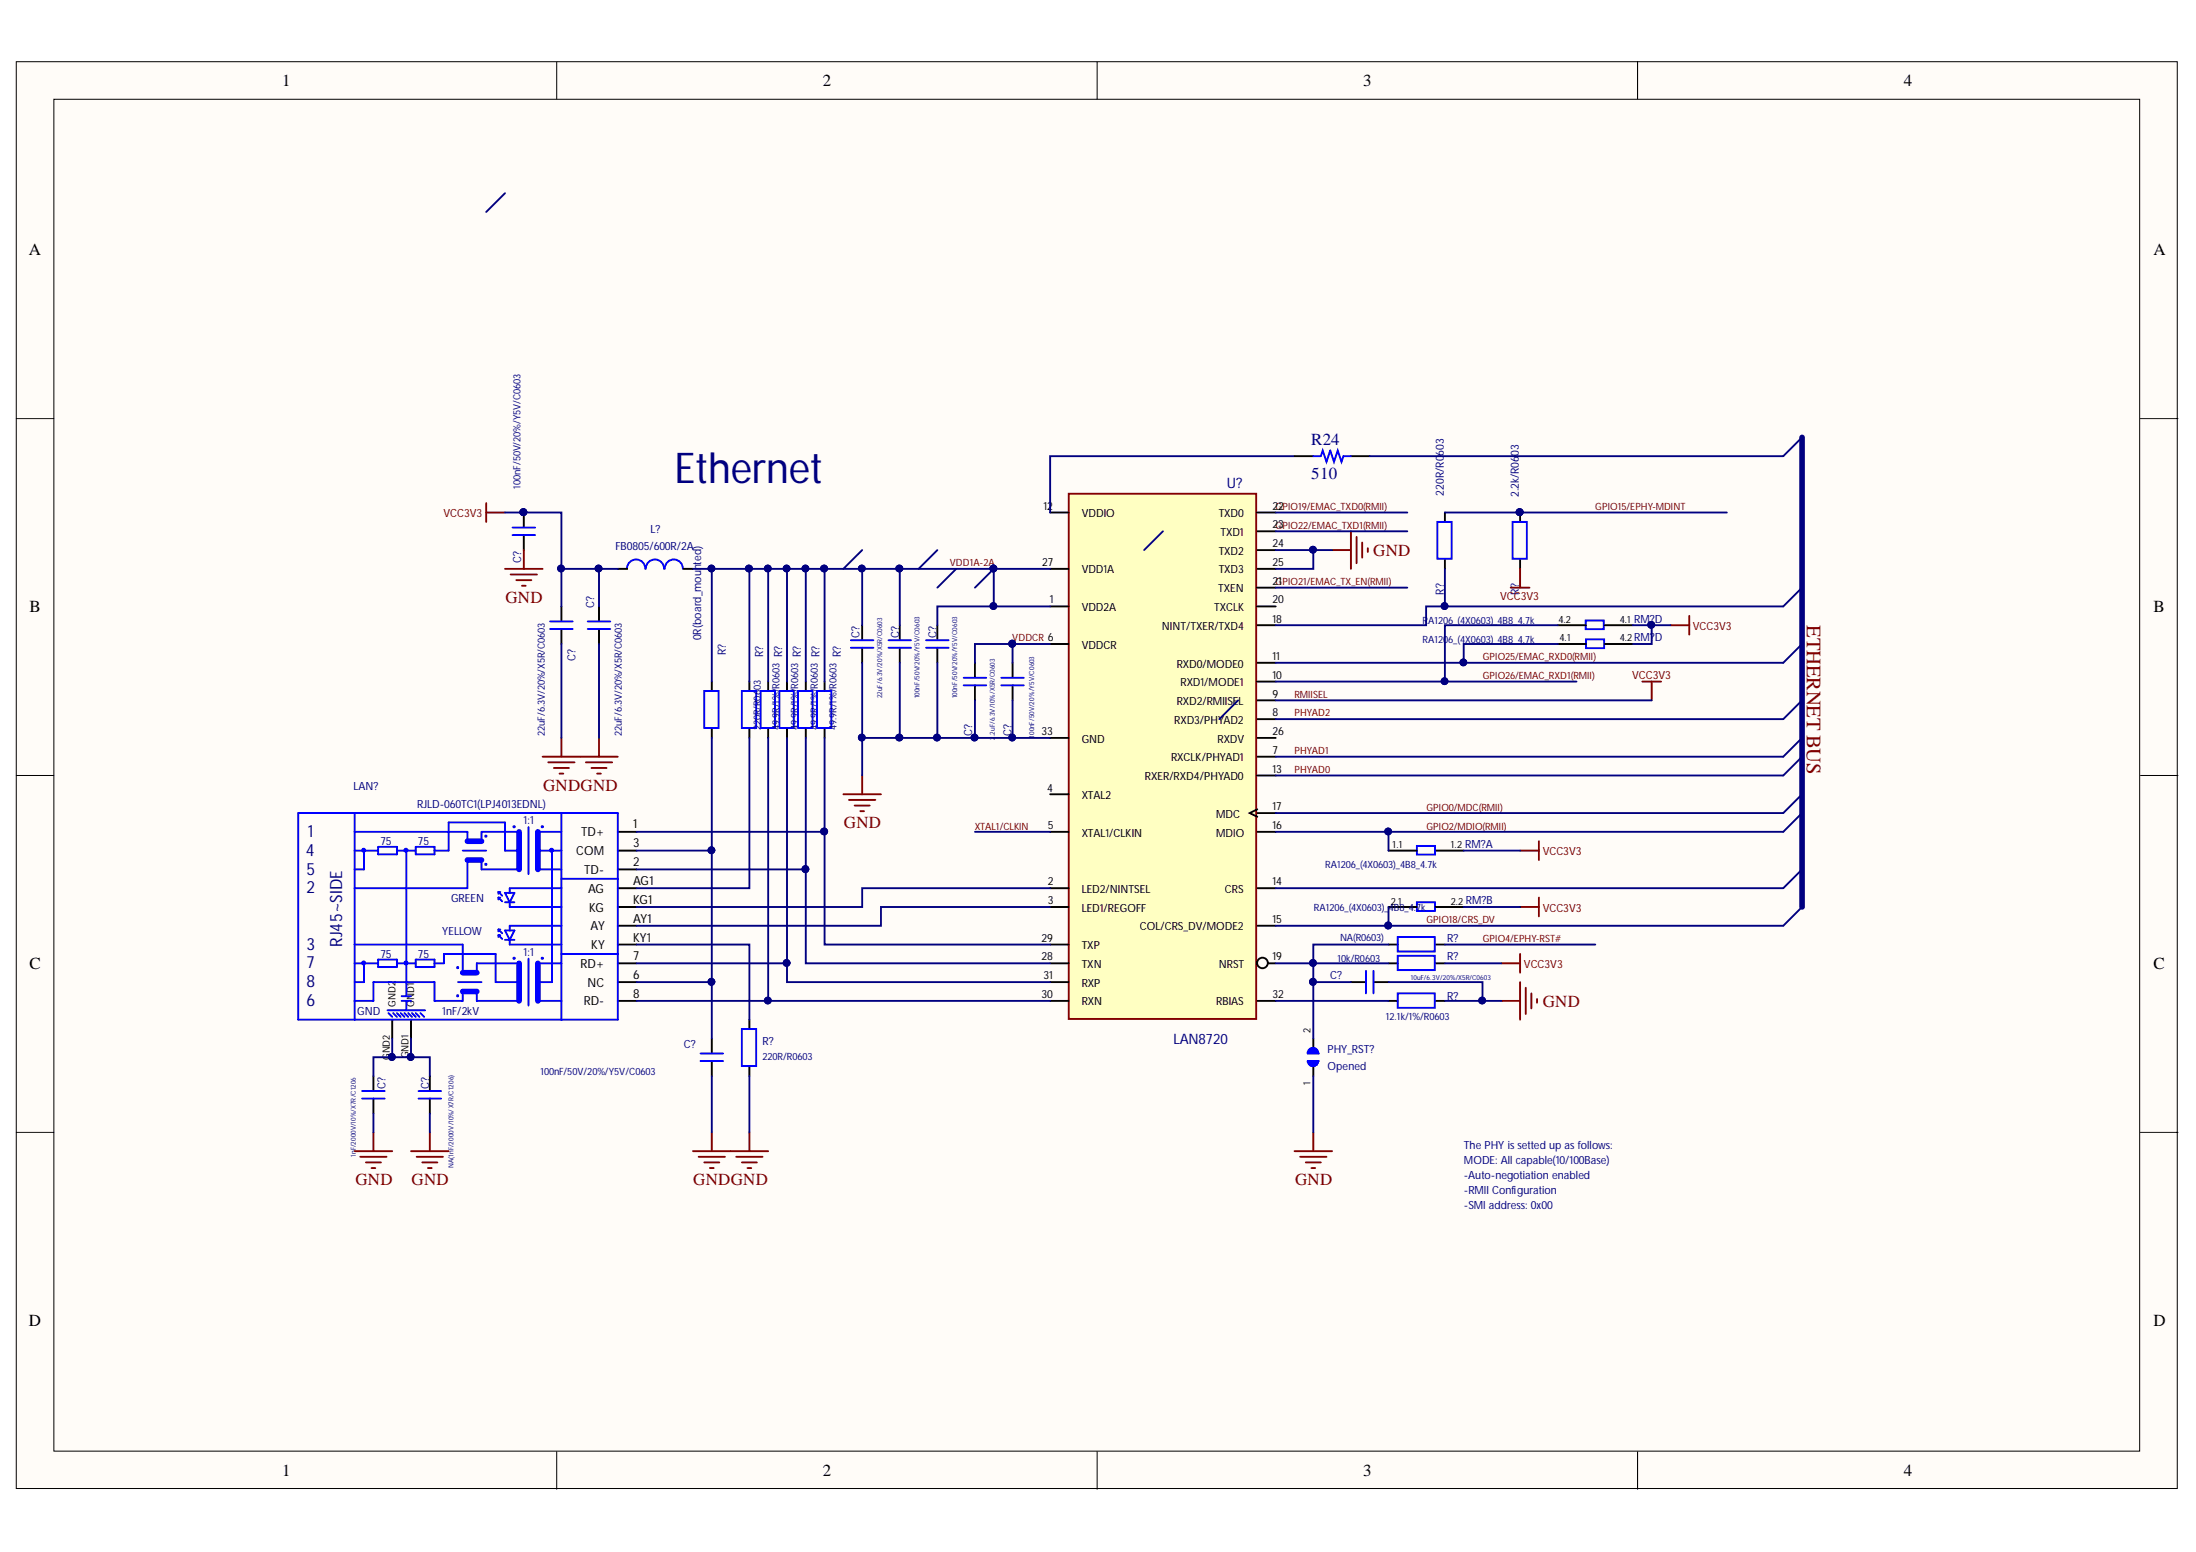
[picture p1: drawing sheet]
<svg xmlns="http://www.w3.org/2000/svg" width="297mm" height="210mm" viewBox="0 0 297 210" stroke-linecap="round" stroke-linejoin="round" font-family="sans-serif">
<g fill="#fffcf8" stroke="#000" stroke-width=".14">
<path d="M2.2 8.3h292.3v193h-292.3z"/>
<path d="M7.3 13.4h282.1v182.9h-282.1z"/>
</g>
<path d="M75.3 8.3v5.1M148.4 8.3v5.1M221.5 8.3v5.1M2.2 56.6h5.1M289.5 56.6h5.1M2.2 104.9h5.1M289.5 104.9h5.1M2.2 153.2h5.1M289.5 153.2h5.1M75.3 196.3v5.1M148.4 196.3v5.1M221.5 196.3v5.1" fill="none" stroke="#000" stroke-width=".14"/>
<path d="M205.6 115h2.6M208.2 113.8v2.5" fill="none" stroke="#800000" stroke-width=".25"/>
<g fill="none" stroke="#000" stroke-width=".25">
<path d="M70.9 72.4v2M83.6 76.9h1.2M92.5 76.9h1.2M75.9 82v1.9M75.9 85.1v2M81 82v1.9M81 85.1v2M96.3 92.2v1.3M96.3 98.5v1.3M101.4 92.2v1.3M101.4 98.5v1.3M103.9 92.2v1.3"/>
<path d="M103.9 98.5v1.3M106.4 92.2v1.3M106.4 98.5v1.3M109 92.2v1.3M109 98.5v1.3M111.5 92.2v1.3M111.5 98.5v1.3M116.6 84.6v1.9M116.6 87.6v2M121.7 84.6v1.9M121.7 87.6v2M126.8 84.6v1.9"/>
<path d="M126.8 87.6v2M131.9 89.6v1.9M131.9 92.7v2M137 89.6v1.9M137 92.7v2M210.7 84.6h3.8M210.7 87.1h3.8M217.1 84.6h3.8M217.1 87.1h3.8M83.6 115h2.5M83.6 112.5h2.5M83.6 117.6h2.5"/>
<path d="M187.8 115h3.8M194.2 115h3.8M53.1 137.9v2.5M55.6 137.9v2.5M83.6 127.7h2.5M83.6 130.3h2.5M83.6 135.4h2.5M83.6 132.8h2.5M83.6 122.7h2.5M83.6 120.1h2.5M83.6 125.2h2.5M101.4 137.9v1.3"/>
<path d="M182.7 132.8h2.1M185.9 132.8h1.9M187.8 127.7h1.3M187.8 130.3h1.3M187.8 135.4h1.3M187.8 122.7h3.8M194.2 127.7h1.2M194.2 130.3h1.2M194.2 135.4h1.2M194.2 122.7h3.8M50.5 145.5v1.9M50.5 148.6v2"/>
<path d="M58.1 145.5v1.9M58.1 148.6v2M96.3 140.4v2M96.3 143.5v2M101.4 144.3v1.2M177.6 140.4v1.3"/>
</g>
<g fill="none" stroke="#00f" stroke-width=".25">
<path d="M69.3 71.3h3.1M69.3 72.4h3.1M87.3 76.9a1.23 1.23 0 0 0-1.3-1.2 1.23 1.23 0 0 0-1.2 1.2M89.8 76.9a1.23 1.23 0 0 0-1.2-1.2 1.23 1.23 0 0 0-1.2 1.2M92.4 76.9a1.22 1.22 0 0 0-1.3-1.2 1.22 1.22 0 0 0-1.2 1.2M74.4 84.1h3.1M74.4 85.1h3.1M79.5 84.1h3M79.5 85.1h3M95.3 93.5h1.9v5h-1.9zM100.3 93.5h2v5h-2zM102.9 93.5h1.9v5h-1.9z"/>
<path d="M105.4 93.5h2v5h-2zM107.9 93.5h2v5h-2zM110.5 93.5h2v5h-2zM115.1 86.6h3M115.1 87.6h3M120.2 86.6h3M120.2 87.6h3M125.3 86.6h3M125.3 87.6h3M130.4 91.7h3M130.4 92.7h3M135.4 91.7h3.1"/>
<path d="M135.4 92.7h3.1M214.5 83.9h2.4v1.2h-2.4zM214.5 86.5h2.5v1.2h-2.5zM40.3 110h43.3v27.9h-43.3zM48 115h3.1M48 110v27.9M48 112.5h15.2v1.3M49.2 115v2.6h-1.2M51.1 114.5h2.6v1.1h-2.6zM53.7 115h2.5M55 115v19.7M56.2 114.5h2.6v1.1h-2.6z"/>
<path d="M58.8 115h1.9v-3.8h7.6v3.8h1.9M62.6 115h3.2M63.2 116.3v3.8h-15.2M65.1 116.3v1.3h5.1M70.2 112.5h-5.1v1.3M71.5 111.9v6.3M72.8 115h3.1M72.8 117.6h3.1M72.8 112.5h3.1M74.7 115v17.8h-1.9M75.9 110v27.9M75.9 118.9h7.7"/>
<path d="M191.7 114.4h2.4v1.2h-2.4zM48 130.3h3.1M48 127.7h14.6v3.9M49.2 130.3v2.5h-1.2M51.1 129.8h2.6v1h-2.6zM52.4 136.6h5.1M52.5 137l.6 .5M53.2 137l.5 .5M53.7 137l.5 .5M53.7 130.3h2.5M54.2 137l.5 .5M54.3 134.7h1.3"/>
<path d="M54.3 135.4h1.3M54.7 137l.5 .5M55 135.4v1.2M55.2 137l.5 .5M55.7 137l.5 .5M56.2 129.8h2.6v1h-2.6zM56.2 137l.5 .5M56.9 137l.5 .5M58.8 130.3h1.2v-1.3h7v3.8h3.2M62 132.8h3.1M62.6 134.1v1.3h-3.8v-2.6h-8.3v2.6h-2.5M64.5 134.1v1.3h5.7"/>
<path d="M67.4 120.6v.3M67.4 121.4v.2M67.4 125.7v.3M67.4 126.5v.2M67.4 125.7h.3M67.4 121.4h.3M67.4 120.6h.3M67.4 126.5l.5 .5M67.4 125.7l.5 .5M67.4 120.6l.5 .5M67.4 126.5h.3M67.4 121.4l.5 .5"/>
<path d="M68.3 127.1h1.3M68.3 125.8h1.3l-.7 1.3zM68.3 122h1.3M68.3 120.8h1.3l-.7 1.2zM68.9 127.1v.6h7M68.9 122v.7h7M70.2 130.3h-5.7v1.3M71.5 129.7v6.3M72.8 135.4h3.1M72.8 130.3h3.1M75.9 120.1h-7v.7M75.9 125.2h-7v.6"/>
<path d="M75.9 129h7.7M100.3 139.2h2v5h-2zM184.8 131.3v3.1M185.8 131.3v3.1M189.1 126.7h5v2h-5zM189.1 129.3h5v1.9h-5zM189.1 134.4h5v1.9h-5zM191.7 122h2.4v1.2h-2.4zM49 147.6h3M49 148.6h3M56.6 147.6h3.1M56.6 148.6h3.1"/>
<path d="M94.8 142.5h3M94.8 143.5h3M176.9 142.4h1.4M177 142.2h1.3M177.1 142.1h1.1M177.1 142h.9M177.3 141.8h.7M178.3 142.5a.71 .71 0 0 0-.7-.8 .71 .71 0 0 0-.7 .8h1.5"/>
<circle cx="49.2" cy="115" r=".2"/>
<circle cx="54.9" cy="115" r=".2"/>
<circle cx="65.7" cy="116.9" r=".08"/>
<circle cx="65.7" cy="113.1" r=".08"/>
<circle cx="69.5" cy="111.8" r=".08"/>
<circle cx="73.3" cy="111.8" r=".08"/>
<circle cx="74.6" cy="115" r=".21"/>
<circle cx="49.2" cy="130.2" r=".2"/>
<circle cx="54.9" cy="130.2" r=".2"/>
<circle cx="61.9" cy="130.9" r=".08"/>
<circle cx="61.9" cy="134.7" r=".08"/>
<circle cx="69.5" cy="129.6" r=".08"/>
<circle cx="73.3" cy="129.6" r=".08"/>
</g>
<path d="M63.2 116.3h1.9M63.2 113.8h1.9M70.2 112.5v5.1M72.8 112.5v5.1M62.6 131.6h1.9M62.6 134.1h1.9M70.2 130.3v5.1M72.8 130.3v5.1" fill="none" stroke="#00f" stroke-width=".76"/>
<g fill="#000080" stroke="#000080" stroke-width=".14">
<circle cx="134.4" cy="76.9" r=".46"/>
<circle cx="136.9" cy="87.1" r=".46"/>
</g>
<path d="M144.6 66.8h25.3v71h-25.3z" fill="#ffffc2" stroke="#840000" stroke-width=".25"/>
<path d="M170.1 74.4h2.5M170.1 76.9h2.5M170.1 71.9h2.5M142 99.8h2.5M170.1 84.6h2.5M170.1 104.9h2.5M142 130.3h2.5M142 127.7h2.5M170.1 120.1h2.5M170.1 125.2h2.5M170.1 135.4h2.5M170.1 130.3h2.5" fill="none" stroke="#000" stroke-width=".25"/>
<circle cx="170.8" cy="130.2" r=".72" fill="#fffcf8" stroke="#000" stroke-width=".25"/>
<g fill="none" stroke="#000" stroke-width=".25">
<path d="M142 76.9h2.5M142 69.3h2.5M170.1 69.3h2.5M170.1 79.5h2.5M175.1 61.7h2.5M182.7 61.7h2.6M195.4 69.3v1.3M195.4 75.7v1.2M205.6 75.7v1.2M142 87.1h2.5M142 82h2.5M170.1 99.8h2.5"/>
<path d="M170.1 97.3h2.5M170.1 82h2.5M170.1 89.6h2.5M170.1 92.2h2.5M170.1 94.7h2.5M142 112.5h2.5M142 107.4h2.5M170.1 109.5l-1 .5 1 .5M170.1 112.5h2.5M170.1 110h2.5M170.1 102.3h2.5M142 120.1h2.5"/>
<path d="M142 122.7h2.5M142 132.8h2.5M142 135.4h2.5"/>
</g>
<g fill="none" stroke="#800000" stroke-width=".25">
<path d="M65.8 68v2.6M65.8 69.3h2.5M68.3 76.9h5.1M69.1 77.7h3.5M69.8 78.5h2.1M70.6 79.2h.5M70.9 74.4v2.5M180.2 74.4h2.5M182.7 71.9v5M183.5 72.6v3.6M184.3 73.4v2M185 74.1v.6"/>
<path d="M204.3 79.5h2.6M205.6 76.9v2.6M75.9 99.8v2.5M81 99.8v2.5M222.1 92.2h2.6M223.4 92.2v2.5M226 84.6h2.5M228.5 83.3v2.5M73.4 102.3h10.2M74.2 103.1h3.5M74.9 103.9h2.1M75.7 104.6h.5"/>
<path d="M79.2 103.1h3.6M80 103.9h2M80.8 104.6h.5M114.1 107.4h5.1M114.8 108.2h3.6M115.6 108.9h2M116.4 109.7h.5M116.6 104.9v2.5M203.1 130.3h2.5M203.1 135.4h2.5M205.6 122.7h2.6M205.6 129v2.6"/>
<path d="M205.6 132.8v5.1M206.4 133.6v3.5M207.1 134.4v2M207.9 135.1v.5M208.2 121.4v2.5M48 155.7h5.1M48.7 156.5h3.6M49.5 157.2h2M50.3 158h.5M50.5 153.2v2.5M55.6 155.7h5.1M56.4 156.5h3.5"/>
<path d="M57.1 157.2h2.1M57.9 158h.5M58.1 153.2v2.5M93.7 155.7h10.2M94.5 156.5h3.6M95.3 157.2h2M96 158h.5M96.3 153.2v2.5M99.6 156.5h3.5M100.3 157.2h2.1M101.1 158h.5M101.4 153.2v2.5"/>
<path d="M175.1 155.7h5.1M175.9 156.5h3.5M176.6 157.2h2.1M177.4 158h.5M177.6 153.2v2.5"/>
</g>
<g fill="none" stroke="#000080" stroke-width=".25">
<path d="M68.3 26.1l-2.5 2.6M243.8 59.2l-2.6 2.5h-55.9M68.3 69.3h7.6v12.7M75.9 76.9h7.7M81 76.9v5.1M93.7 76.9h48.3M96.3 76.9v15.3M101.4 76.9v15.3M103.9 76.9v15.3M106.4 76.9v15.3M109 76.9v15.3M111.5 76.9v15.3"/>
<path d="M116.6 76.9v7.7M116.6 74.4l-2.5 2.5M121.7 76.9v7.7M126.8 74.4l-2.6 2.5M129.3 76.9l-2.5 2.6M131.9 79.5l2.5-2.6v5.1M157.3 71.9l-2.5 2.5M172.6 74.4h7.6M172.6 71.9h17.8M172.6 79.5h17.8M172.6 69.3h17.8M175.1 61.7h-33.1v7.6"/>
<path d="M177.6 74.4v2.5h-5M195.4 69.3h38.2M195.4 76.9v5.1M243.8 79.5l-2.6 2.5h-48.3v2.6h-20.3M75.9 87.1v12.7M81 87.1v12.7M96.3 99.8v40.6M101.4 99.8v20.3h-15.3M103.9 99.8v35.6M106.4 99.8v33h35.6M109 99.8v30.5h33M111.5 99.8v27.9h30.5"/>
<path d="M116.6 99.8h25.4M116.6 89.6v15.3M121.7 89.6v10.2M126.8 89.6v10.2M131.9 94.7v5.1M137 87.1v2.5M137 94.7v5.1M142 82h-15.2v2.6M142 87.1h-10.1v2.5M167.5 94.7l-2.6 2.6M172.6 92.2h40.6M172.6 94.7h50.8"/>
<path d="M210.7 84.6h-15.3v7.6M210.7 87.1h-12.7v2.5M220.9 84.6h5.1M223.4 84.6v2.5h-2.5M243.8 87.1l-2.6 2.5h-68.6M243.8 94.7l-2.6 2.6h-68.6M243.8 99.8l-2.6 2.5h-68.6M86.1 115h10.2M86.1 117.6h22.9M86.1 112.5h25.4M131.9 112.5h10.1M187.8 112.5v2.5"/>
<path d="M198 115h7.6M243.8 110l-2.6 2.5h-68.6M243.8 102.3l-2.6 2.6h-68.6M243.8 107.4l-2.6 2.6h-68.6M243.8 117.6l-2.6 2.5h-68.6M86.1 135.4h55.9M86.1 127.7h15.3v10.2M86.1 130.3h20.3M86.1 132.8h10.2M142 122.7h-22.8v2.5h-33.1M142 120.1h-25.4v2.6h-30.5M172.6 130.3h15.2"/>
<path d="M172.6 135.4h15.2M177.6 132.8h5.1M187.8 127.7h-10.2v12.7M187.8 132.8h12.7v2.6M187.8 122.7v2.5M195.4 135.4h7.7M195.4 127.7h20.4M195.4 130.3h7.7M198 122.7h7.6M243.8 122.7l-2.6 2.5h-68.6M50.5 145.5v-2.5h7.6v2.5M50.5 150.6v2.6"/>
<path d="M53.1 140.4v2.6M55.6 140.4v2.6M58.1 150.6v2.6M96.3 145.5v7.7M101.4 145.5v7.7M177.6 145.5v7.7"/>
</g>
<path d="M177.6 61.7h1.1l.2-.8 .5 1.6 .5-1.6 .5 1.6 .5-1.6 .6 1.6 .2-.8h1M194.4 70.6h2v5h-2zM204.6 70.6h1.9v5h-1.9z" fill="none" stroke="#00f" stroke-width=".25"/>
<g fill="#000080" stroke="#000080" stroke-width=".14">
<circle cx="177.6" cy="74.3" r=".46"/>
<circle cx="195.4" cy="92.1" r=".46"/>
<circle cx="223.4" cy="84.5" r=".46"/>
<circle cx="187.8" cy="112.5" r=".46"/>
<circle cx="187.8" cy="125.2" r=".46"/>
<circle cx="177.6" cy="130.2" r=".46"/>
<circle cx="200.5" cy="135.3" r=".46"/>
<circle cx="177.6" cy="132.8" r=".46"/>
<circle cx="103.9" cy="135.3" r=".46"/>
<circle cx="75.9" cy="76.9" r=".46"/>
<circle cx="81" cy="76.9" r=".46"/>
<circle cx="96.2" cy="76.9" r=".46"/>
<circle cx="101.3" cy="76.9" r=".46"/>
<circle cx="103.9" cy="76.9" r=".46"/>
<circle cx="106.4" cy="76.9" r=".46"/>
<circle cx="108.9" cy="76.9" r=".46"/>
<circle cx="111.5" cy="76.9" r=".46"/>
<circle cx="116.6" cy="76.9" r=".46"/>
<circle cx="121.6" cy="76.9" r=".46"/>
<circle cx="134.4" cy="76.9" r=".46"/>
<circle cx="96.2" cy="115" r=".46"/>
<circle cx="96.2" cy="132.8" r=".46"/>
<circle cx="106.4" cy="130.2" r=".46"/>
<circle cx="108.9" cy="117.5" r=".46"/>
<circle cx="111.5" cy="112.5" r=".46"/>
<circle cx="136.9" cy="87.1" r=".46"/>
<circle cx="116.6" cy="99.8" r=".46"/>
<circle cx="121.6" cy="99.8" r=".46"/>
<circle cx="126.7" cy="99.8" r=".46"/>
<circle cx="131.8" cy="99.8" r=".46"/>
<circle cx="136.9" cy="99.8" r=".46"/>
<circle cx="134.4" cy="82" r=".46"/>
<circle cx="53" cy="143" r=".46"/>
<circle cx="55.5" cy="143" r=".46"/>
<circle cx="197.9" cy="89.6" r=".46"/>
<circle cx="195.4" cy="82" r=".46"/>
</g>
<path d="M243.8 59.2v63.5" fill="none" stroke="#000080" stroke-width=".76"/>
<text font-size="5.8" fill="#000080" x="91.2" y="65.4">Ethernet</text>
<text font-size="2.8" fill="#000080" x="69.9" y="70.7">PIC?01</text>
<text font-size="2.8" fill="#800000" x="244.4" y="84.6" transform="rotate(90 244.4 84.6)">ETHERNET BUS</text>
<g font-size="2.3">
<text x="38.2" y="11.7">1</text>
<text x="111.3" y="11.7">2</text>
<text x="184.4" y="11.7">3</text>
<text x="257.5" y="11.7">4</text>
<text x="3.9" y="34.5">A</text>
<text x="291.3" y="34.5">A</text>
<text x="4" y="82.8">B</text>
<text x="291.3" y="82.8">B</text>
<text x="4" y="131.1">C</text>
<text x="291.3" y="131.1">C</text>
<text x="3.9" y="179.3">D</text>
<text x="291.3" y="179.3">D</text>
<text x="38.2" y="199.6">1</text>
<text x="111.3" y="199.6">2</text>
<text x="184.4" y="199.6">3</text>
<text x="257.5" y="199.6">4</text>
</g>
<g font-size="2.3" fill="#000080">
<text x="177.4" y="60.2">R24</text>
<text x="177.4" y="64.8">510</text>
<text x="41.6" y="113.2">1</text>
<text x="41.4" y="115.8">4</text>
<text x="41.5" y="118.3">5</text>
<text x="41.5" y="120.8">2</text>
<text x="41.5" y="131">7</text>
<text x="41.5" y="128.4">3</text>
<text x="46.3" y="128" transform="rotate(-90 46.3 128)">RJ45~SIDE</text>
<text x="41.5" y="133.5">8</text>
<text x="41.5" y="136.1">6</text>
</g>
<g font-size="2.3" fill="#800000">
<text x="185.7" y="75.2">GND</text>
<text x="68.4" y="81.5">GND</text>
<text x="73.5" y="107">GNDGND</text>
<text x="114.2" y="112">GND</text>
<text x="208.7" y="136.1">GND</text>
<text x="48.1" y="160.2">GND</text>
<text x="55.7" y="160.2">GND</text>
<text x="93.8" y="160.2">GNDGND</text>
<text x="175.2" y="160.2">GND</text>
</g>
<text font-size="2.1" fill="#000080" x="204.6" y="70.3">PIR?02</text>
<text font-size="2.1" fill="#00f" x="176.7" y="145.4">PIPHY0RST?01</text>
<g font-size="1.9" fill="#000080">
<text x="165.9" y="66">U?</text>
<text x="152.2" y="73.9">In RMII</text>
<text x="158.8" y="141.2">LAN8720</text>
</g>
<g font-size="1.7">
<text x="78.6" y="113.1">TD+</text>
<text x="85.6" y="112">1</text>
<text x="77.9" y="115.6">COM</text>
<text x="79" y="118.2">TD-</text>
<text x="85.6" y="119.7">AG1</text>
<text x="85.6" y="114.6">3</text>
<text x="85.6" y="117.1">2</text>
<text x="79.5" y="120.7">AG</text>
<text x="79.7" y="123.3">KG</text>
<text x="79.9" y="125.8">AY</text>
<text x="85.6" y="122.3">KG1</text>
<text x="85.6" y="124.8">AY1</text>
<text x="78.5" y="130.9">RD+</text>
<text x="80" y="128.4">KY</text>
<text x="85.6" y="127.3">KY1</text>
<text x="85.6" y="129.9">7</text>
<text x="79" y="136">RD-</text>
<text x="79.5" y="133.4">NC</text>
<text x="85.6" y="132.4">6</text>
<text x="85.6" y="135">8</text>
</g>
<g font-size="1.5" fill="#000080">
<text x="195.3" y="61.6" transform="rotate(-90 195.3 61.6)">603</text>
<text x="205.5" y="61.6" transform="rotate(-90 205.5 61.6)">03</text>
<text x="195.3" y="67.1" transform="rotate(-90 195.3 67.1)">220R/R0</text>
<text x="205.5" y="67.2" transform="rotate(-90 205.5 67.2)">2.2k/R06</text>
<text x="70.5" y="76.2" transform="rotate(-90 70.5 76.2)">C?</text>
<text x="83.3" y="74.4">FB0805/600R/2A</text>
<text x="88" y="72.1">L?</text>
<text x="80.4" y="82.3" transform="rotate(-90 80.4 82.3)">C?</text>
<text x="195.3" y="80.4" transform="rotate(-90 195.3 80.4)">R?</text>
<text x="205.5" y="80.4" transform="rotate(-90 205.5 80.4)">R?</text>
<text x="77.9" y="89.4" transform="rotate(-90 77.9 89.4)">C?</text>
<text x="94.9" y="86.6" transform="rotate(-90 94.9 86.6)">0R(board_mounted)</text>
<text x="98.2" y="88.6" transform="rotate(-90 98.2 88.6)">R?</text>
<text x="103.2" y="88.9" transform="rotate(-90 103.2 88.9)">R?</text>
<text x="113.7" y="88.9" transform="rotate(-90 113.7 88.9)">R?</text>
<text x="116.3" y="86.3" transform="rotate(-90 116.3 86.3)">C?</text>
<text x="121.6" y="86.3" transform="rotate(-90 121.6 86.3)">C?</text>
<text x="126.7" y="86.3" transform="rotate(-90 126.7 86.3)">C?</text>
<text x="131.5" y="99.5" transform="rotate(-90 131.5 99.5)">C?</text>
<text x="136.8" y="99.5" transform="rotate(-90 136.8 99.5)">C?</text>
<text x="47.8" y="106.8">LAN?</text>
<text x="56.4" y="109.3">RJLD-060TC1(LPJ4013EDNL)</text>
<text x="70.8" y="111.4">1:1</text>
<text x="51.5" y="114.3">75</text>
<text x="56.5" y="114.3">75</text>
<text x="61" y="122">GREEN</text>
<text x="51.5" y="129.5">75</text>
<text x="56.5" y="129.5">75</text>
<text x="59.8" y="126.5">YELLOW</text>
<text x="70.8" y="129.3">1:1</text>
<text x="195.7" y="127.3">R?</text>
<text x="195.7" y="129.9">R?</text>
<text x="48.3" y="137.2">GND</text>
<text x="59.8" y="137.2">1nF/2kV</text>
<text x="179.9" y="132.4">C?</text>
<text x="195.7" y="135.2">R?</text>
<text x="92.5" y="141.8">C?</text>
<text x="103.2" y="141.4">R?</text>
<text x="179.6" y="142.5">PHY_RST?</text>
<text x="52.1" y="147.3" transform="rotate(-90 52.1 147.3)">C?</text>
<text x="58.1" y="147.3" transform="rotate(-90 58.1 147.3)">C?</text>
<text x="179.6" y="144.8">Opened</text>
<text x="198" y="155.3">The PHY is setted up as follows:</text>
<text x="198" y="157.4">MODE: All capable(10/100Base)</text>
<text x="198" y="159.4">-Auto-negotiation enabled</text>
<text x="198" y="161.4">-RMII Configuration</text>
<text x="198" y="163.5">-SMI address: 0x00</text>
</g>
<g font-size="1.5" fill="#800000">
<text x="60" y="69.9">VCC3V3</text>
<text x="202.9" y="81.1">VCC3V3</text>
<text x="229" y="85.2">VCC3V3</text>
<text x="220.8" y="91.8">VCC3V3</text>
<text x="208.7" y="115.7">VCC3V3</text>
<text x="208.7" y="123.3">VCC3V3</text>
<text x="206.1" y="130.9">VCC3V3</text>
</g>
<g font-size="1.5">
<text x="141.2" y="68.9">12</text>
<text x="146.3" y="69.9">VDDIO</text>
<text x="164.8" y="69.9">TXD0</text>
<text x="172.1" y="71.4">23</text>
<text x="172.1" y="68.9">22</text>
<text x="141" y="76.5">27</text>
<text x="146.3" y="77.5">VDD1A</text>
<text x="164.8" y="75">TXD2</text>
<text x="164.8" y="77.5">TXD3</text>
<text x="165.1" y="72.5">TXD1</text>
<text x="172.1" y="74">24</text>
<text x="172.1" y="76.5">25</text>
<text x="142" y="81.6">1</text>
<text x="146.3" y="82.6">VDD2A</text>
<text x="164.3" y="82.6">TXCLK</text>
<text x="164.8" y="80.1">TXEN</text>
<text x="172.1" y="79.1">21</text>
<text x="172.1" y="81.6">20</text>
<text x="146.3" y="87.8">VDDCR</text>
<text x="157.1" y="85.2">NINT/TXER/TXD4</text>
<text x="172.1" y="84.2">18</text>
<text x="172.1" y="89.3">11</text>
<text x="159.2" y="90.3">RXD0/MODE0</text>
<text x="159.2" y="95.4">RXD2/RMIISEL</text>
<text x="159.7" y="92.8">RXD1/MODE1</text>
<text x="172.1" y="91.8">10</text>
<text x="172.1" y="94.4">9</text>
<text x="140.9" y="99.4">33</text>
<text x="146.3" y="100.5">GND</text>
<text x="158.8" y="97.9">RXD3/PHYAD2</text>
<text x="164.7" y="100.5">RXDV</text>
<text x="172.1" y="99.4">26</text>
<text x="172.1" y="96.9">8</text>
<text x="172.1" y="102">7</text>
<text x="141.7" y="107">4</text>
<text x="154.9" y="105.5">RXER/RXD4/PHYAD0</text>
<text x="158.4" y="103">RXCLK/PHYAD1</text>
<text x="172.1" y="104.5">13</text>
<text x="141.7" y="112.1">5</text>
<text x="146.3" y="113.1">XTAL1/CLKIN</text>
<text x="146.3" y="108.1">XTAL2</text>
<text x="164.5" y="113.1">MDIO</text>
<text x="164.5" y="110.6">MDC</text>
<text x="172.1" y="112.1">16</text>
<text x="172.1" y="109.6">17</text>
<text x="141.7" y="119.7">2</text>
<text x="172.1" y="119.7">14</text>
<text x="141.7" y="122.3">3</text>
<text x="146.3" y="120.7">LED2/NINTSEL</text>
<text x="146.3" y="123.3">LED1/REGOFF</text>
<text x="154.2" y="125.8">COL/CRS_DV/MODE2</text>
<text x="165.7" y="120.7">CRS</text>
<text x="172.1" y="124.8">15</text>
<text x="140.9" y="129.9">28</text>
<text x="140.9" y="127.3">29</text>
<text x="146.3" y="130.9">TXN</text>
<text x="146.3" y="128.4">TXP</text>
<text x="164.8" y="130.9">NRST</text>
<text x="172.1" y="129.9">19</text>
<text x="140.9" y="135">30</text>
<text x="141.2" y="132.4">31</text>
<text x="146.3" y="133.4">RXP</text>
<text x="146.3" y="136">RXN</text>
<text x="164.5" y="136">RBIAS</text>
<text x="172.1" y="135">32</text>
</g>
<g font-size="1.4" fill="#000080">
<text x="70.4" y="66.1" transform="rotate(-90 70.4 66.1)">100nF/50V/20%/Y5V/C0603</text>
<text x="192.4" y="84.4">RA1206_(4X0603)_4B8_4.7k</text>
<text x="192.4" y="86.9">RA1206_(4X0603)_4B8_4.7k</text>
<text x="73.7" y="99.5" transform="rotate(-90 73.7 99.5)">22uF/6.3V/20%/X5R/C0603</text>
<text x="84.1" y="99.5" transform="rotate(-90 84.1 99.5)">22uF/6.3V/20%/X5R/C0603</text>
<text x="102.9" y="98.8" transform="rotate(-90 102.9 98.8)">220R/R0603</text>
<text x="105.4" y="98.8" transform="rotate(-90 105.4 98.8)">49.9R/1%/R0603 R?</text>
<text x="108" y="98.8" transform="rotate(-90 108 98.8)">49.9R/1%/R0603 R?</text>
<text x="110.6" y="98.8" transform="rotate(-90 110.6 98.8)">49.9R/1%/R0603 R?</text>
<text x="113.1" y="98.8" transform="rotate(-90 113.1 98.8)">49.9R/1%/R0603</text>
<text x="179.2" y="117.4">RA1206_(4X0603)_4B8_4.7k</text>
<text x="177.7" y="123.2">RA1206_(4X0603)_</text>
<text x="187.9" y="123.2">4B8_4.7k</text>
<text x="180.9" y="130">10k/R0603</text>
<text x="181.3" y="127.3">NA(R0603)</text>
<text x="187.4" y="137.9">12.1k/1%/R0603</text>
<text x="103.2" y="143.4">220R/R0603</text>
<text x="73.1" y="145.4">100nF/50V/20%/Y5V/C0603</text>
</g>
<g font-size="1.4" fill="#800000">
<text x="172.5" y="69">GPIO19/EMAC_TXD0(RMII)</text>
<text x="172.5" y="71.5">GPIO22/EMAC_TXD1(RMII)</text>
<text x="215.8" y="69">GPIO15/EPHY-MDINT</text>
<text x="128.5" y="76.6">VDD1A-2A</text>
<text x="172.5" y="79.1">GPIO21/EMAC_TX_EN(RMII)</text>
<text x="136.9" y="86.8">VDDCR 6</text>
<text x="200.6" y="89.3">GPIO25/EMAC_RXD0(RMII)</text>
<text x="175.1" y="94.4">RMIISEL</text>
<text x="200.6" y="91.8">GPIO26/EMAC_RXD1(RMII)</text>
<text x="175.1" y="96.9">PHYAD2</text>
<text x="175.1" y="102">PHYAD1</text>
<text x="175.1" y="104.5">PHYAD0</text>
<text x="131.8" y="112.2">XTAL1/CLKIN</text>
<text x="192.9" y="112.2">GPIO2/MDIO(RMII)</text>
<text x="192.9" y="109.7">GPIO0/MDC(RMII)</text>
<text x="192.9" y="124.9">GPIO18/CRS_DV</text>
<text x="200.6" y="127.4">GPIO4/EPHY-RST#</text>
</g>
<g font-size="1.4">
<text x="210.8" y="84.2">4.2</text>
<text x="211" y="86.8">4.1</text>
<text x="219.1" y="84.2">4.1 RM?D</text>
<text x="219.1" y="86.8">4.2RM?D</text>
<text x="188.4" y="114.7">1.1</text>
<text x="196.2" y="114.7">1.2RM?A</text>
<text x="188.1" y="122.4">2.1</text>
<text x="196.2" y="122.4">2.2RM?B</text>
<text x="53.5" y="136.1" transform="rotate(-90 53.5 136.1)">GND2</text>
<text x="56" y="136.1" transform="rotate(-90 56 136.1)">GND1</text>
<text x="52.7" y="143.4" transform="rotate(-90 52.7 143.4)">GND2</text>
<text x="55.3" y="143.2" transform="rotate(-90 55.3 143.2)">GND1</text>
<text x="177.3" y="139.7" transform="rotate(-90 177.3 139.7)">2</text>
<text x="177.3" y="146.8" transform="rotate(-90 177.3 146.8)">1</text>
</g>
<g font-size=".9" fill="#000080">
<text x="119.3" y="94.4" transform="rotate(-90 119.3 94.4)">22uF/6.3V/20%/X5R/C0603</text>
<text x="124.4" y="94.4" transform="rotate(-90 124.4 94.4)">100nF/50V/20%/Y5V/C0603</text>
<text x="129.5" y="94.4" transform="rotate(-90 129.5 94.4)">100nF/50V/20%/Y5V/C0603</text>
<text x="134.6" y="100" transform="rotate(-90 134.6 100)">2.2uF/6.3V/10%/X5R/C0603</text>
<text x="139.9" y="99.8" transform="rotate(-90 139.9 99.8)">100nF/50V/20%/Y5V/C0603</text>
<text x="190.8" y="132.5">10uF/6.3V/20%/X5R/C0603</text>
<text x="48.2" y="155.6" transform="rotate(-90 48.2 155.6)">F/2000V/10%/X7R/C1206</text>
<text x="48.2" y="156.4" transform="rotate(-90 48.2 156.4)">1n</text>
<text x="61.4" y="158" transform="rotate(-90 61.4 158)">NA(1nF/2000V/10%/X7R/C1206)</text>
</g>
</svg>
